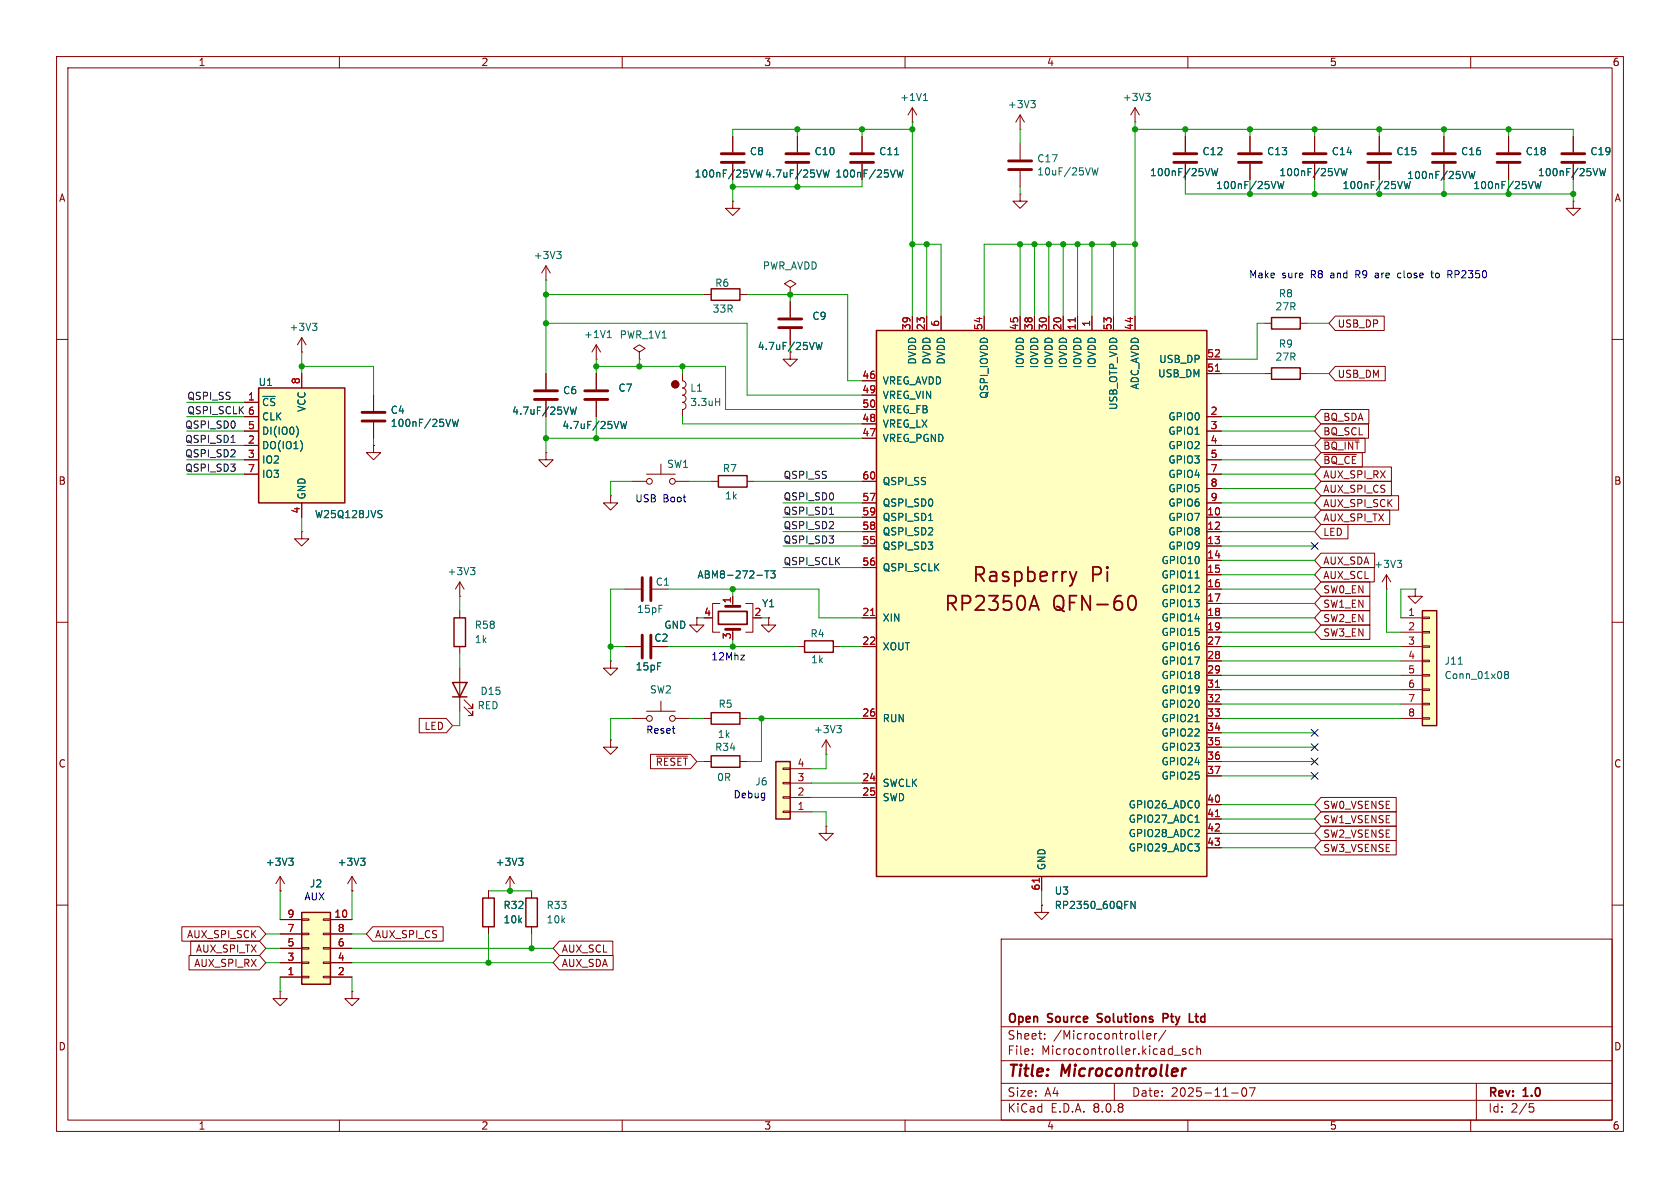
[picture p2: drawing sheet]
<svg xmlns="http://www.w3.org/2000/svg" width="297mm" height="210mm" viewBox="0 0 297 210" stroke-linecap="round" stroke-linejoin="round" font-family="sans-serif">
<g fill="none" stroke="#840000" stroke-width=".18">
<path d="M10 10h277v190h-277zM12 12h273v186h-273zM60 10v2M110 10v2M160 10v2M161.3 19.1l-.8 1.2M161.3 19.1v2.5M161.3 19.1l.8 1.2M210 10v2M260 10v2M161.3 21.6h.1M180.3 22.9h.1"/>
<path d="M180.3 20.3l-.7 1.3M180.3 20.3v2.6M180.3 20.3l.8 1.3M278.1 24.1v2.8M278.1 29v2.8M10 60h2M66 78.7v1.3h1.3l-1.3 1.3-1.2-1.3h1.2M66 78.7h.1M66 69.9v2.7M66 74.7v2.8M96.5 66v2.8M96.5 70.9v2.8"/>
<path d="M285 60h2M53.3 94v1.3h1.3l-1.3 1.2-1.2-1.2h1.2M53.3 94h.1M10 110h2M285 110h2M86.4 157.5v1.3M10 160h2M86.4 163.8v1.3M177 166h108v32h-108zM285 160h2M60 198v2M110 198v2"/>
<path d="M160 198v2M177 194.5h108M177 191.5h108M177 187.5h108M177 181.5h108M182.5 186.3v.1M182.5 185.5v.1M184.7 183.6v.1M184.7 182.8v.1M197 191.5v3M202 182.2v1.3l.2 .2M202.7 183.2l.8-.1-.1-.3-.4-.1-.3 .2 .1 .7h.6"/>
<path d="M204.1 182.7v1M204.5 182.7l-.3 .1-.1 .2M206.1 182.1l-1.3 2M207.6 186.5h1.1M209.6 185.5l-.4-.1-.2 .2 .1 .2 .5 .2v.3h-.6M210 198v2M211 185.5l-.5-.1-.3 .3v.4l.2 .2h.6M211.6 185.5l.2-.1 .4 .1v.9M211.6 184.9v1.5M217.7 193.2h1.2M219.7 192.4l.2-.1a.81 .81 0 0 1 .6 .6 .81 .81 0 0 1-.3 .8l-.2 .1a.81 .81 0 0 1-.3-1.4zM220.9 192.3h1l-.7 1.5"/>
<path d="M260 198v2M261 191.5v6.5M270.4 195.1h.7M270.5 195.7h.4l.3 .3-.2 .5-.5 .1"/>
</g>
<path d="M209.7 188.9l-.5 .2" fill="none" stroke="#840000" stroke-width=".4"/>
<path d="M194.1 179.3v.5M206.3 179.3l-.7-.1v1.5M206.3 179.9l-.7 .1M211.3 179.7h.5M211.5 179.2l.1 1.4M194 180.6l.2 .1M210.3 180.7h.7" fill="none" stroke="#840000" stroke-width=".3"/>
<circle cx="119.4" cy="67.9" r=".63" fill="#840000" stroke="#840000" stroke-width=".18"/>
<path d="M85.3 158.8h2.1v5h-2.1z" fill="none" stroke="#840000" stroke-width=".25"/>
<path d="M276.1 28.7h4.1M276.1 27.2h4.1M64 74.4h4.1M64 72.9h4.1M94.5 70.6h4.1M94.5 69.1h4.1" fill="none" stroke="#840000" stroke-width=".51"/>
<path d="M163.2 17.8h.8M163.4 16.8l.2-.3v1.3M182.2 17.8h.8l-.4 .5M182.8 18.3l.2 .2v.3l-.2 .2M282.8 29.8l.3 1.3 .2-.9 .3 .9 .3-1.3M80 74.1l.3 1.3 .2-.9 .2 .9 .3-1.3M100.8 72l.3 1.2 .3-.9 .2 .9 .3-1.2" fill="none" stroke="#006464" stroke-width=".18"/>
<path d="M154.9 58.4h58.5v96.5h-58.5z" fill="#ffffc2"/>
<path d="M154.9 58.4h58.5v96.5h-58.5z" fill="none" stroke="#840000" stroke-width=".25"/>
<path d="M182.2 107.1h1.2M182.8 105.3l.9 2.5M189.1 101.1l.6 1.7M189.7 102.8l-.2 .6-.4 .2M190.3 101.1l-.6 1.7M199.6 105.5a.61 .61 0 0 1 .7-.2 .61 .61 0 0 1 .4 .5 1.49 1.49 0 0 1-.5 2h-.2l-.4-.2" fill="none" stroke="#840000" stroke-width=".32"/>
<g fill="none" stroke="#840000" stroke-width=".18">
<path d="M161.3 55.9v2.5M163.8 55.9v2.5M166.4 55.9v2.5M174 55.9v2.5M180.3 55.9v2.5M182.9 55.9v2.5M185.4 55.9v2.5M188 55.9v2.5M190.5 55.9v2.5M193 55.9v2.5M196.8 55.9v2.5M200.7 55.9v2.5"/>
<path d="M152.4 67.3h2.5M152.4 77.5h2.5M152.4 74.9h2.5M152.4 69.9h2.5M152.4 72.4h2.5M213.4 73.7h2.5M213.4 76.2h2.5M213.4 78.7h2.5M213.4 66h2.5M213.4 63.5h2.5M152.4 91.4h2.5M152.4 94h2.5"/>
<path d="M152.4 96.5h2.5M152.4 88.9h2.5M152.4 85.1h2.5M213.4 91.4h2.5M213.4 94h2.5M213.4 96.5h2.5M213.4 99.1h2.5M213.4 81.3h2.5M213.4 88.9h2.5M213.4 83.8h2.5M213.4 86.4h2.5M152.4 109.2h2.5"/>
<path d="M152.4 114.3h2.5M152.4 100.3h2.5M213.4 101.6h2.5M213.4 104.1h2.5M213.4 106.7h2.5M213.4 109.2h2.5M213.4 111.8h2.5M213.4 114.3h2.5M213.4 116.8h2.5M213.4 119.4h2.5M152.4 138.4h2.5M152.4 127h2.5"/>
<path d="M213.4 127h2.5M213.4 121.9h2.5M213.4 124.5h2.5M213.4 129.5h2.5M213.4 132.1h2.5M213.4 134.6h2.5M213.4 137.2h2.5M152.4 141h2.5M184.1 154.9v2.6M213.4 142.2h2.5M213.4 144.8h2.5M213.4 147.3h2.5"/>
<path d="M213.4 149.9h2.5"/>
</g>
<path d="M190.1 56.2v.7M214.9 65.6h.7M153.9 108.8h.7M214.9 121.5h.7M183.7 155.2v.8M214.9 144.4h.7" fill="none" stroke="#a90000" stroke-width=".18"/>
<path d="M164.2 92h.7M211.3 102.2h.7M211.3 127.6h.7M200.7 159.3v1.3l-.8-1.3v1.3M211.3 145.4h.7" fill="none" stroke="#006464" stroke-width=".18"/>
<path d="M45.7 68.6h15.3v20.3h-15.3z" fill="#ffffc2"/>
<path d="M125.7 51.1h5.1v2h-5.1zM224.8 56.1h5.1v2.1h-5.1zM45.7 68.6h15.3v20.3h-15.3zM224.8 65h5.1v2.1h-5.1zM127 84.1h5.1v2h-5.1zM80.3 109.2h2v5.1h-2zM142.2 113.3h5.1v2h-5.1zM80 120.7h2.5l-1.2 2.5zM80 123.2h2.5M125.7 126h5.1v2h-5.1z" fill="none" stroke="#840000" stroke-width=".25"/>
<g fill="none" stroke="#840000" stroke-width=".18">
<path d="M200.7 19.1l-.8 1.2M200.7 19.1v2.5M200.7 19.1l.7 1.2M129.5 35.6v1.2h1.3l-1.3 1.3-1.2-1.3h1.2M129.5 35.6h.1M129.5 24.1v2.8M129.5 29v2.8M141 24.1v2.8M141 29v2.8M152.4 24.1v2.8M152.4 29v2.8M180.3 34.3v1.3h1.3l-1.3 1.2-1.2-1.2h1.2"/>
<path d="M180.3 34.3h.1M180.3 25.4v2.8M180.3 30.2v2.8M200.7 21.6h.1M209.5 24.1v2.8M209.5 29v2.8M221 24.1v2.8M221 29v2.8M232.4 24.1v2.8M232.4 29v2.8M243.8 24.1v2.8M243.8 29v2.8"/>
<path d="M255.3 24.1v2.8M255.3 29v2.8M266.7 24.1v2.8M266.7 29v2.8M278.1 35.6v1.2h-1.2l1.2 1.3 1.3-1.3h-1.3M278.1 35.6h.1M53.3 59.7v2.5M53.3 59.7l-.7 1.3M53.3 59.7l.8 1.3M96.5 49.5h.1M96.5 47l-.7 1.3M96.5 47v2.5"/>
<path d="M96.5 47l.8 1.3M124.5 52.1h1.2M130.8 52.1h1.3M139.7 50.8l1-.6-1-.7-1 .7 1 .6v1.3M139.7 52.1h.1M139.7 53.3v2.8M139.7 58.2v2.8M223.5 57.2h1.3M229.9 57.2h1.2M43.2 71.1h2.5M43.2 78.7h2.5M43.2 76.2h2.5"/>
<path d="M43.2 73.7h2.5M53.3 62.2h.1M53.3 66v2.6M105.4 63.5h.1M105.4 61l-.8 1.2M105.4 61v2.5M105.4 66v2.8M105.4 70.9v2.8M105.4 61l.8 1.2M113 62.2l1-.6-1-.6-1 .6 1 .6v1.3M113 63.5h.1M120.6 69.9a.64 .64 0 0 1 .7 .6 .64 .64 0 0 1-.7 .6 .63 .63 0 0 1 .7 .7 .63 .63 0 0 1-.7 .6v1.3"/>
<path d="M120.6 66v1.3a.64 .64 0 0 1 .7 .7 .64 .64 0 0 1-.7 .6 .63 .63 0 0 1 .7 .6 .63 .63 0 0 1-.7 .7M139.7 62.2v1.3h1.3l-1.3 1.3-1.3-1.3h1.3M223.5 66h1.3M229.9 66h1.2M43.2 81.3h2.5M43.2 83.8h2.5M53.3 88.9v2.5M96.5 80v1.3h-1.3l1.3 1.3 1.3-1.3h-1.3M96.5 80h.1M107.9 87.6v1.3h1.3l-1.3 1.3-1.2-1.3h1.2M107.9 87.6h.1M111.8 85.1h2.5"/>
<path d="M114.3 83.8h5.1M116.8 82v1.8M119.4 85.1h2.5M125.7 85.1h1.3M132.1 85.1h1.2M81.3 105.4h.1M81.3 102.9v2.5M81.3 108v1.2M81.3 114.3v1.3M81.3 118.1v7.6M81.3 102.9l-.8 1.2M81.3 102.9l.7 1.2"/>
<path d="M107.9 116.8v1.3h1.3l-1.3 1.3-1.2-1.3h1.2M107.9 116.8h.1M110.5 104.1h2.8M110.5 114.3h2.8M115.3 114.3h2.8M123.2 109.2v1.3h1.3l-1.3 1.3-1.3-1.3h1.3M123.2 109.2h.1M125.7 109.2h.3M127.3 106.7h-1.3v5.1h1.3M129.5 105.4v1.3M129.5 111.3v.5M131.8 106.7h1.3v5.1h-1.3"/>
<path d="M135.9 109.2v1.3h1.3l-1.3 1.3-1.3-1.3h1.3M135.9 109.2h.1M141 114.3h1.2M147.3 114.3h1.3M82 125l1.6 1.5v-.8v.8h-.8M82 123.7l1.6 1.5v-.7v.7h-.8M107.9 130.8v1.3h1.3l-1.3 1.3-1.2-1.3h1.2M107.9 130.8h.1M111.8 127h2.5M114.3 125.7h5.1M116.8 124v1.7M119.4 127h2.5"/>
<path d="M124.5 127h1.2M130.8 127h1.3M146 133.4h.1M146 130.8l-.7 1.3M146 130.8v2.6M146 130.8l.8 1.3M49.5 157.5h.1M49.5 154.9l-.7 1.3M49.5 154.9v2.6M49.5 154.9l.8 1.3M62.2 157.5h.1M62.2 154.9l-.7 1.3"/>
<path d="M62.2 154.9v2.6M62.2 154.9l.8 1.3M90.2 157.5h.1M90.2 154.9l-.8 1.3M90.2 154.9v2.6M90.2 154.9l.7 1.3M146 146.1v1.2h1.3l-1.3 1.3-1.2-1.3h1.2M146 146.1h.1M184.1 160v1.3h1.3l-1.3 1.3-1.2-1.3h1.2M184.1 160h.1"/>
<circle cx="114.8" cy="85.1" r=".51"/>
<circle cx="118.9" cy="85.1" r=".51"/>
<circle cx="114.8" cy="127" r=".51"/>
<circle cx="118.9" cy="127" r=".51"/>
</g>
<g fill="none" stroke="#006464" stroke-width=".18">
<path d="M202.6 16.5h.7l-.4 .5M203.1 17l.2 .2v.3l-.2 .3M133.7 30l.3 1.3 .2-.9 .3 .9 .3-1.3M145.5 30l.3 1.3 .3-.9 .2 .9 .3-1.3M158.2 27.4h.7M158.6 30l.3 1.3 .2-.9 .3 .9 .3-1.3M193 29.7l.4 1.2 .2-.9 .2 .9 .3-1.2M214.2 29.8l.3 1.3 .2-.9 .3 .9 .3-1.3M225.9 32.1l.3 1.2 .2-.9 .3 .9 .3-1.2M237.1 29.8l.3 1.3 .2-.9 .2 .9 .3-1.3M248.2 32.1l.3 1.2 .3-.9 .2 .9 .3-1.2M259.7 30.3l.3 1.3 .2-.9 .2 .9 .4-1.3"/>
<path d="M271.3 32.1l.3 1.2 .3-.9 .2 .9 .3-1.2M55.2 57.1h.8l-.4 .5M55.8 57.6l.2 .3v.3l-.2 .2M98.4 44.4h.8l-.4 .5M99 44.9l.2 .3v.3l-.2 .2M107.4 59.7h.7M107.5 58.7l.2-.3v1.3M52.4 75.4a1.49 1.49 0 0 1 0 1.8M53.4 78.4v.9M109.7 74.5l.3 1.3 .3-.9 .2 .9 .3-1.3M126.5 71h.7M127.2 70.4v1.3"/>
<path d="M144.3 60.5l.3 1.3 .2-.9 .2 .9 .3-1.3M67 90.2l.5 .1M67.3 90.9l.2 .2-.2 .4M83.2 100.3h.8l-.5 .5M83.7 100.8l.3 .3v.3l-.3 .2M133.8 101.7h1M135.2 100.9h.7M135.6 100.9v1.3M136.2 100.9h.8l-.4 .5 .4 .1v.6l-.2 .1-.6-.1M147.9 128.3h.8l-.4 .4M148.5 128.7l.2 .3v.3l-.2 .2M51 151.7h.8l-.4 .5"/>
<path d="M51.6 152.2l.2 .2v.3l-.2 .3M63.7 151.7h.8l-.4 .5M64.3 152.2l.2 .2v.3l-.2 .3M91.7 151.7h.8l-.5 .5M92.2 152.2l.3 .2v.3l-.3 .3"/>
</g>
<g fill="none" stroke="#840000" stroke-width=".51">
<path d="M127.5 28.7h4.1M127.5 27.2h4.1M138.9 28.7h4.1M138.9 27.2h4.1M150.4 28.7h4M150.4 27.2h4M178.3 30h4.1M178.3 28.4h4.1M207.5 28.7h4.1M207.5 27.2h4.1M218.9 28.7h4.1M218.9 27.2h4.1"/>
<path d="M230.4 28.7h4M230.4 27.2h4M241.8 28.7h4.1M241.8 27.2h4.1M253.2 28.7h4.1M253.2 27.2h4.1M264.7 28.7h4M264.7 27.2h4M137.7 57.9h4M137.7 56.4h4M103.4 70.6h4M103.4 69.1h4"/>
<path d="M113.5 102.1v4.1M113.5 112.3v4M115.1 102.1v4.1M115.1 112.3v4M128.3 107.2h2.5M128.3 111.3h2.5"/>
</g>
<path d="M127 108.1h5.1v2.3h-5.1z" fill="none" stroke="#840000" stroke-width=".3"/>
<path d="M137.2 134.6h2.5v10.2h-2.5z" fill="#ffffc2"/>
<g fill="none" stroke="#840000" stroke-width=".18">
<path d="M245.1 104.1h.1M245.1 101.6l-.8 1.3M245.1 101.6v2.5M245.1 101.6l.8 1.3M124.5 134.6h1.2M130.8 134.6h1.3M138.4 135.8h1.3v.2h-1.3zM138.4 138.3h1.3v.3h-1.3zM139.7 138.4h3.8M139.7 135.9h3.8M94 157.5v1.3M138.4 140.8h1.3v.3h-1.3z"/>
<path d="M138.4 143.4h1.3v.2h-1.3zM139.7 143.5h3.8M139.7 141h3.8M94 163.8v1.3"/>
</g>
<path d="M125.7 133.6h5.1v2h-5.1zM137.2 134.6h2.5v10.2h-2.5zM93 158.8h2v5h-2z" fill="none" stroke="#840000" stroke-width=".25"/>
<path d="M247 99.1h.8l-.4 .4M247.5 99.5l.3 .3v.3l-.3 .2" fill="none" stroke="#006464" stroke-width=".18"/>
<path d="M53.3 161.3h5.1v12.7h-5.1z" fill="#ffffc2"/>
<g fill="none" stroke="#840000" stroke-width=".18">
<path d="M49.5 172.7h3.8M49.5 162.6h3.8M49.5 170.2h3.8M49.5 167.6h3.8M49.5 165.1h3.8M53.3 162.4h1.3v.3h-1.3zM53.3 165h1.3v.2h-1.3zM53.3 167.5h1.3v.3h-1.3zM53.3 170.1h1.3v.2h-1.3zM53.3 172.6h1.3v.2h-1.3zM57.1 162.4h1.3v.3h-1.3zM57.1 165h1.3v.2h-1.3z"/>
<path d="M57.1 167.5h1.3v.3h-1.3zM57.1 170.1h1.3v.2h-1.3zM57.1 172.6h1.3v.2h-1.3zM58.4 172.7h3.8M58.4 162.6h3.8M58.4 170.2h3.8M58.4 167.6h3.8M58.4 165.1h3.8M62.2 175.3v1.2h1.3l-1.3 1.3-1.2-1.3h1.2M62.2 175.3h.1"/>
</g>
<path d="M53.3 161.3h5.1v12.7h-5.1z" fill="none" stroke="#840000" stroke-width=".25"/>
<path d="M251.5 108h2.5v20.3h-2.5z" fill="#ffffc2"/>
<g fill="none" stroke="#840000" stroke-width=".18">
<path d="M129.5 24.1v2.8M129.5 29v2.8M141 24.1v2.8M141 29v2.8M152.4 24.1v2.8M152.4 29v2.8M209.5 24.1v2.8M209.5 29v2.8M221 24.1v2.8M221 29v2.8M232.4 24.1v2.8M232.4 29v2.8"/>
<path d="M243.8 24.1v2.8M243.8 29v2.8M255.3 24.1v2.8M255.3 29v2.8M266.7 24.1v2.8M266.7 29v2.8M278.1 24.1v2.8M278.1 29v2.8M139.7 53.3v2.8M139.7 58.2v2.8M161.3 55.9v2.5M163.8 55.9v2.5"/>
<path d="M166.4 55.9v2.5M174 55.9v2.5M180.3 55.9v2.5M182.9 55.9v2.5M185.4 55.9v2.5M188 55.9v2.5M190.5 55.9v2.5M193 55.9v2.5M196.8 55.9v2.5M200.7 55.9v2.5M236.1 55.9h8.6v2.5h-8.6l-1.2-1.2zM43.2 73.7h2.5"/>
<path d="M43.2 76.2h2.5M43.2 78.7h2.5M43.2 71.1h2.5M53.3 66v2.6M66 78.7h.1M66 69.9v2.7M66 74.7v2.8M96.5 66v2.8M96.5 70.9v2.8M105.4 66v2.8M105.4 70.9v2.8M152.4 67.3h2.5"/>
<path d="M152.4 77.5h2.5M152.4 74.9h2.5M152.4 69.9h2.5M152.4 72.4h2.5M213.4 73.7h2.5M213.4 76.2h2.5M213.4 78.7h2.5M213.4 66h2.5M213.4 63.5h2.5M233.5 72.4h8.5v2.5h-8.5l-1.1-1.2zM233.5 74.9h8.4v2.6h-8.4l-1.1-1.3zM233.5 77.5h7.8v2.5h-7.8l-1.1-1.3z"/>
<path d="M234.1 77.8h6.2M236.1 64.8h8.8v2.5h-8.8l-1.2-1.3zM43.2 81.3h2.5M43.2 83.8h2.5M53.3 88.9v2.5M152.4 91.4h2.5M152.4 94h2.5M152.4 96.5h2.5M152.4 88.9h2.5M152.4 85.1h2.5M213.4 91.4h2.5M213.4 94h2.5"/>
<path d="M213.4 96.5h2.5M213.4 99.1h2.5M213.4 81.3h2.5M213.4 88.9h2.5M213.4 83.8h2.5M213.4 86.4h2.5M233.5 87.6h13.8v2.6h-13.8l-1.1-1.3zM233.5 92.7h4.8v2.6h-4.8l-1.1-1.3zM233.5 85.1h12.5v2.5h-12.5l-1.1-1.2zM233.5 90.2h12.2v2.5h-12.2l-1.1-1.3zM233.5 97.8h9.5v2.5h-9.5l-1.1-1.2zM233.5 82.5h12.5v2.6h-12.5l-1.1-1.3z"/>
<path d="M233.5 80h7.3v2.6h-7.3l-1.1-1.3zM234.1 80.3h5.7M110.5 114.3h2.8M115.3 114.3h2.8M123.2 109.2h.1M129.5 105.4v1.3M135.9 109.2h.1M152.4 109.2h2.5M152.4 114.3h2.5M152.4 100.3h2.5M213.4 109.2h2.5M213.4 111.8h2.5"/>
<path d="M213.4 114.3h2.5M213.4 116.8h2.5M213.4 119.4h2.5M213.4 101.6h2.5M213.4 104.1h2.5M213.4 106.7h2.5M233.5 107.9h8.7v2.6h-8.7l-1.1-1.3zM233.5 100.3h9.5v2.6h-9.5l-1.1-1.3zM233.5 110.5h8.7v2.5h-8.7l-1.1-1.2zM233.5 105.4h8.7v2.6h-8.7l-1.1-1.3zM233.5 102.9h8.7v2.5h-8.7l-1.1-1.3zM247.6 109.2h3.9"/>
<path d="M247.6 111.8h3.9M247.6 114.3h3.9M247.6 116.8h3.9M247.6 119.4h3.9M250.2 104.1v1.3h1.3l-1.3 1.3-1.3-1.3h1.3M250.2 104.1h.1M251.5 119.3h1.2v.2h-1.2zM251.5 116.7h1.2v.3h-1.2zM251.5 114.2h1.2v.2h-1.2zM251.5 111.6h1.2v.3h-1.2zM251.5 109.1h1.2v.2h-1.2zM74.1 127h4.8l1.1 1.3-1.1 1.2h-4.8z"/>
<path d="M115 133.3h7.1l1.1 1.3-1.1 1.3h-7.1zM116 133.7h5.5M152.4 127h2.5M152.4 138.4h2.5M213.4 121.9h2.5M213.4 124.5h2.5M213.4 127h2.5M213.4 129.5h2.5M213.4 132.1h2.5M213.4 134.6h2.5M213.4 137.2h2.5M247.6 121.9h3.9"/>
<path d="M247.6 124.5h3.9M247.6 127h3.9M251.5 126.9h1.2v.2h-1.2zM251.5 124.3h1.2v.3h-1.2zM251.5 121.8h1.2v.2h-1.2zM49.5 157.5h.1M62.2 157.5h.1M86.4 157.5v1.3M90.2 157.5h.1M152.4 141h2.5M184.1 154.9v2.6M213.4 142.2h2.5"/>
<path d="M213.4 144.8h2.5M213.4 147.3h2.5M213.4 149.9h2.5M233.5 141h13.3v2.5h-13.3l-1.1-1.3zM233.5 146h13.3v2.6h-13.3l-1.1-1.3zM233.5 148.6h13.3v2.5h-13.3l-1.1-1.2zM233.5 143.5h13.3v2.6h-13.3l-1.1-1.3zM32.1 163.8h13.8l1.1 1.3-1.1 1.3h-13.8zM33.4 168.9h12.5l1.1 1.3-1.1 1.3h-12.5zM33.7 166.4h12.2l1.1 1.2-1.1 1.3h-12.2zM49.5 175.3v1.2h1.3l-1.3 1.3-1.2-1.3h1.2M49.5 175.3h.1"/>
<path d="M49.5 172.7h3.8M49.5 162.6h3.8M49.5 170.2h3.8M49.5 167.6h3.8M49.5 165.1h3.8M58.4 172.7h3.8M58.4 162.6h3.8M58.4 170.2h3.8M58.4 167.6h3.8M58.4 165.1h3.8M65.9 163.8h12.4v2.6h-12.4l-1.1-1.3zM86.4 163.8v1.3"/>
<path d="M98.9 168.9h9.5v2.6h-9.5l-1.1-1.3zM98.9 166.4h9.4v2.5h-9.4l-1.1-1.3zM184.1 160h.1"/>
<circle cx="119.4" cy="67.9" r=".63"/>
</g>
<path d="M251.5 108h2.5v20.3h-2.5z" fill="none" stroke="#840000" stroke-width=".25"/>
<g fill="none" stroke="#006464" stroke-width=".18">
<path d="M133.7 30l.3 1.3 .2-.9 .3 .9 .3-1.3M145.5 30l.3 1.3 .3-.9 .2 .9 .3-1.3M158.2 27.4h.7M158.6 30l.3 1.3 .2-.9 .3 .9 .3-1.3M214.2 29.8l.3 1.3 .2-.9 .3 .9 .3-1.3M225.9 32.1l.3 1.2 .2-.9 .3 .9 .3-1.2M237.1 29.8l.3 1.3 .2-.9 .2 .9 .3-1.3M248.2 32.1l.3 1.2 .3-.9 .2 .9 .3-1.2M259.7 30.3l.3 1.3 .2-.9 .2 .9 .4-1.3M271.3 32.1l.3 1.2 .3-.9 .2 .9 .3-1.2M282.8 29.8l.3 1.3 .2-.9 .3 .9 .3-1.3M52.4 75.4a1.49 1.49 0 0 1 0 1.8"/>
<path d="M53.4 78.4v.9M80 74.1l.3 1.3 .2-.9 .2 .9 .3-1.3M100.8 72l.3 1.2 .3-.9 .2 .9 .3-1.2M109.7 74.5l.3 1.3 .3-.9 .2 .9 .3-1.3M144.3 60.5l.3 1.3 .2-.9 .2 .9 .3-1.3M67 90.2l.5 .1M67.3 90.9l.2 .2-.2 .4M164.2 92h.7M133.8 101.7h1M135.2 100.9h.7M135.6 100.9v1.3M136.2 100.9h.8l-.4 .5 .4 .1v.6l-.2 .1-.6-.1"/>
<path d="M211.3 102.2h.7M257.8 117.4h.7M266.2 119.2l-.2-.2 .2-.3h.2l.3 .2-.3 .3M266.2 119.2l-.2 .3v.3l.2 .2 .4-.1 .1-.2v-.2l-.3-.3M266.2 119.2h.2M211.3 127.6h.7M51 151.7h.8l-.4 .5M51.6 152.2l.2 .2v.3l-.2 .3M63.7 151.7h.8l-.4 .5M64.3 152.2l.2 .2v.3l-.2 .3M91.7 151.7h.8l-.5 .5M92.2 152.2l.3 .2v.3l-.3 .3"/>
<path d="M200.7 159.3v1.3l-.8-1.3v1.3M211.3 145.4h.7"/>
</g>
<path d="M40.8 78.2h.8M146.6 90.9h.8" fill="none" stroke="#0f0f0f" stroke-width=".18"/>
<path d="M243.3 48.3h-.2M243.3 48.6l-.2 .2 .2 .3M247.6 48.3h-.4l-.1 .2v.5l.5 .1M252.9 48.3h.5M253.1 47.8v1.1l.3 .2M256 47.8h.4l.3 .3-.1 .4h-.6M256.3 48.5l.4 .6M131 115.8h.6l-.6 .9h.6" fill="none" stroke="#0000c2" stroke-width=".18"/>
<g fill="none" stroke="#009600" stroke-width=".18">
<path d="M129.5 31.8v3.8M141 22.9v1.2M141 31.8v1.2M152.4 22.9v1.2M152.4 31.8v1.2h-22.9M161.3 21.6v34.3M161.3 22.9h-31.8v1.2M180.3 22.9v2.5M180.3 33v1.3M200.7 22.9h77.4v1.2M200.7 21.6v34.3M209.5 31.8v2.5h68.6"/>
<path d="M209.5 22.9v1.2M221 22.9v1.2M221 31.8v2.5M232.4 22.9v1.2M232.4 31.8v2.5M243.8 22.9v1.2M243.8 31.8v2.5M255.3 22.9v1.2M255.3 31.8v2.5M266.7 22.9v1.2M266.7 31.8v2.5M278.1 31.8v3.8"/>
<path d="M96.5 52.1h28M96.5 57.2h35.6v12.7h20.3M96.5 49.5v16.5M132.1 52.1h17.8v15.2h2.5M139.7 52.1v1.2M161.3 43.2h5.1v12.7M163.8 43.2v12.7M180.3 43.2v12.7M182.9 43.2v12.7M185.4 43.2v12.7M188 43.2v12.7M190.5 43.2v12.7"/>
<path d="M193 43.2v12.7M196.8 43.2v12.7M200.7 43.2h-26.7v12.7M223.5 57.2h-1.3v6.3h-6.3M231.1 57.2h3.8M33 76.2h10.2M33 78.7h10.2M33 73.7h10.2M33 71.1h10.2M53.3 64.8h12.7v5.1M53.3 62.2v3.8M66 77.5v1.2"/>
<path d="M96.5 73.7v6.3M96.5 77.5h55.9M105.4 64.8h22.9v7.6h24.1M105.4 63.5v2.5M105.4 73.7v3.8M113 63.5v1.3M120.6 64.8v1.2M120.6 73.7v1.2h31.8M215.9 66h7.6M215.9 76.2h16.5M215.9 78.7h16.5M215.9 73.7h16.5"/>
<path d="M231.1 66h3.8M33 83.8h10.2M33 81.3h10.2M53.3 91.4v2.6M111.8 85.1h-3.9v2.5M121.9 85.1h3.8M133.3 85.1h19.1M138.4 88.9h14M138.4 96.5h14M138.4 91.4h14M138.4 94h14M215.9 88.9h16.5"/>
<path d="M215.9 99.1h16.5M215.9 96.5h16.5M215.9 91.4h16.5M215.9 94h16.5M215.9 86.4h16.5M215.9 83.8h16.5M215.9 81.3h16.5M81.3 105.4v2.6M81.3 115.6v2.5M107.9 114.3h2.6M110.5 104.1h-2.6v12.7M118.1 114.3h22.9"/>
<path d="M118.1 104.1h26.7v5.1h7.6M123.2 109.2h1.3M129.5 104.1v1.3M129.5 113v1.3M134.6 109.2h1.3M138.4 100.3h14M148.6 114.3h3.8M215.9 119.4h31.7M215.9 116.8h31.7M215.9 114.3h31.7M215.9 111.8h16.5M215.9 109.2h16.5"/>
<path d="M215.9 106.7h16.5M215.9 104.1h16.5M215.9 101.6h16.5M245.1 104.1v7.7h2.5M250.2 104.1h-2.6v5.1M81.3 125.7v2.6h-1.3M111.8 127h-3.9v3.8M121.9 127h2.6M132.1 127h20.3M134.6 127v7.6h-2.5M143.5 138.4h8.9M146 133.4v2.5h-2.5"/>
<path d="M215.9 124.5h31.7M215.9 121.9h31.7M215.9 127h31.7M215.9 129.5h16.5M215.9 132.1h16.5M215.9 134.6h16.5M215.9 137.2h16.5M49.5 157.5v5.1M62.2 157.5v5.1M86.4 157.5h7.6M143.5 143.5h2.5v2.6M143.5 141h8.9"/>
<path d="M184.1 157.5v2.5M215.9 142.2h16.5M215.9 144.8h16.5M215.9 147.3h16.5M215.9 149.9h16.5M47 167.6h2.5M47 170.2h2.5M47 165.1h2.5M49.5 172.7v2.6M62.2 167.6h35.6M62.2 170.2h35.6M62.2 165.1h2.6"/>
<path d="M62.2 172.7v2.6M86.4 165.1v5.1M94 165.1v2.5"/>
</g>
<path d="M231.8 95.9l1.2 1.2M233 95.9l-1.2 1.2M231.8 134l1.2 1.2M231.8 131.5l1.2 1.2M231.8 136.6l1.2 1.2M231.8 128.9l1.2 1.2M233 134l-1.2 1.2M233 131.5l-1.2 1.2M233 136.6l-1.2 1.2M233 128.9l-1.2 1.2" fill="none" stroke="#000084" stroke-width=".18"/>
<path d="M190.1 56.2v.7M214.9 65.6h.7M153.9 108.8h.7M214.9 121.5h.7M183.7 155.2v.8M214.9 144.4h.7" fill="none" stroke="#a90000" stroke-width=".18"/>
<g fill="#009600" stroke="#009600" stroke-width=".18">
<circle cx="161.3" cy="43.2" r=".46"/>
<circle cx="163.8" cy="43.2" r=".46"/>
<circle cx="180.3" cy="43.2" r=".46"/>
<circle cx="221" cy="22.9" r=".46"/>
<circle cx="209.5" cy="22.9" r=".46"/>
<circle cx="200.7" cy="22.9" r=".46"/>
<circle cx="188" cy="43.2" r=".46"/>
<circle cx="182.9" cy="43.2" r=".46"/>
<circle cx="185.4" cy="43.2" r=".46"/>
<circle cx="200.7" cy="43.2" r=".46"/>
<circle cx="196.8" cy="43.2" r=".46"/>
<circle cx="190.5" cy="43.2" r=".46"/>
<circle cx="193" cy="43.2" r=".46"/>
<circle cx="243.8" cy="34.3" r=".46"/>
<circle cx="255.3" cy="34.3" r=".46"/>
<circle cx="243.8" cy="22.9" r=".46"/>
<circle cx="255.3" cy="22.9" r=".46"/>
<circle cx="232.4" cy="34.3" r=".46"/>
<circle cx="221" cy="34.3" r=".46"/>
<circle cx="232.4" cy="22.9" r=".46"/>
<circle cx="266.7" cy="22.9" r=".46"/>
<circle cx="266.7" cy="34.3" r=".46"/>
<circle cx="278.1" cy="34.3" r=".46"/>
<circle cx="161.3" cy="22.9" r=".46"/>
<circle cx="152.4" cy="22.9" r=".46"/>
<circle cx="141" cy="33" r=".46"/>
<circle cx="129.5" cy="33" r=".46"/>
<circle cx="141" cy="22.9" r=".46"/>
<circle cx="120.6" cy="64.8" r=".46"/>
<circle cx="139.7" cy="52.1" r=".46"/>
<circle cx="129.5" cy="104.1" r=".46"/>
<circle cx="94" cy="167.6" r=".46"/>
<circle cx="86.4" cy="170.2" r=".46"/>
<circle cx="129.5" cy="114.3" r=".46"/>
<circle cx="134.6" cy="127" r=".46"/>
<circle cx="105.4" cy="64.8" r=".46"/>
<circle cx="96.5" cy="57.2" r=".46"/>
<circle cx="96.5" cy="52.1" r=".46"/>
<circle cx="113" cy="64.8" r=".46"/>
<circle cx="105.4" cy="77.5" r=".46"/>
<circle cx="96.5" cy="77.5" r=".46"/>
<circle cx="107.9" cy="114.3" r=".46"/>
<circle cx="90.2" cy="157.5" r=".46"/>
<circle cx="53.3" cy="64.8" r=".46"/>
</g>
<g font-size="3.5" fill="#840000">
<text x="171.7" y="103.3">Raspberry</text>
<text x="192.8" y="103.3">Pi</text>
<text x="166.8" y="108.4">RP2350A</text>
<text x="186.1" y="108.4">QFN-60</text>
</g>
<g font-size="2.8" fill="#840000">
<text x="178" y="190.9">Title:</text>
<text x="187.7" y="190.9">Microcontroller</text>
</g>
<g font-size="2.1" fill="#840000">
<text x="178" y="184">Sheet:</text>
<text x="178" y="181.2">Open</text>
<text x="185.3" y="181.2">Source</text>
<text x="186.2" y="184">/Microcontroller/</text>
<text x="194.7" y="181.2">Solutions</text>
<text x="206.9" y="181.2">Pty</text>
<text x="212.1" y="181.2">Ltd</text>
<text x="178" y="186.7">File:</text>
<text x="184.1" y="186.7">Microcontroller.kicad_sch</text>
<text x="178" y="196.9">KiCad</text>
<text x="178" y="194.1">Size:</text>
<text x="184.7" y="194.1">A4</text>
<text x="185.7" y="196.9">E.D.A.</text>
<text x="193.3" y="196.9">8.0.8</text>
<text x="200" y="194.1">Date:</text>
<text x="207" y="194.1">2025-11-07</text>
<text x="263" y="194.3">Rev:</text>
<text x="263" y="196.9">Id:</text>
<text x="267.1" y="196.9">2/5</text>
<text x="269.4" y="194.3">1.0</text>
</g>
<g font-size="1.8" fill="#840000">
<text x="35" y="11.9">1</text>
<text x="85" y="11.9">2</text>
<text x="135" y="11.9">3</text>
<text x="185" y="11.9">4</text>
<text x="235" y="11.9">5</text>
<text x="285" y="11.9">6</text>
<text x="10.3" y="35.9">A</text>
<text x="285.3" y="35.9">A</text>
<text x="236.4" y="58.1">USB_DP</text>
<text x="236.4" y="67">USB_DM</text>
<text x="233.8" y="74.6">BQ_SDA</text>
<text x="233.8" y="77.2">BQ_SCL</text>
<text x="233.8" y="82.2">~{BQ_CE}</text>
<text x="233.8" y="79.7">~{BQ_INT}</text>
<text x="10.3" y="85.9">B</text>
<text x="233.8" y="89.9">AUX_SPI_SCK</text>
<text x="233.8" y="87.3">AUX_SPI_CS</text>
<text x="233.8" y="84.8">AUX_SPI_RX</text>
<text x="285.3" y="85.9">B</text>
<text x="233.8" y="94.9">LED</text>
<text x="233.8" y="92.4">AUX_SPI_TX</text>
<text x="233.8" y="100">AUX_SDA</text>
<text x="233.8" y="102.6">AUX_SCL</text>
<text x="233.8" y="107.6">SW1_EN</text>
<text x="233.8" y="105.1">SW0_EN</text>
<text x="233.8" y="110.2">SW2_EN</text>
<text x="233.8" y="112.7">SW3_EN</text>
<text x="74.9" y="129.2">LED</text>
<text x="10.3" y="135.9">C</text>
<text x="285.3" y="135.9">C</text>
<text x="233.8" y="143.2">SW0_VSENSE</text>
<text x="233.8" y="148.3">SW2_VSENSE</text>
<text x="233.8" y="145.7">SW1_VSENSE</text>
<text x="233.8" y="150.8">SW3_VSENSE</text>
<text x="33" y="166.1">AUX_SPI_SCK</text>
<text x="66.2" y="166.1">AUX_SPI_CS</text>
<text x="34.2" y="171.1">AUX_SPI_RX</text>
<text x="34.5" y="168.6">AUX_SPI_TX</text>
<text x="99.2" y="171.1">AUX_SDA</text>
<text x="99.2" y="168.6">AUX_SCL</text>
<text x="10.3" y="185.9">D</text>
<text x="285.3" y="185.9">D</text>
<text x="35" y="199.9">1</text>
<text x="85" y="199.9">2</text>
<text x="135" y="199.9">3</text>
<text x="185" y="199.9">4</text>
<text x="235" y="199.9">5</text>
<text x="285" y="199.9">6</text>
</g>
<g font-size="1.8" fill="#006464">
<text x="159" y="18.1">+1V1</text>
<text x="178.1" y="19.3">+3V3</text>
<text x="198.4" y="18.1">+3V3</text>
<text x="132.5" y="27.6">C8</text>
<text x="143.9" y="27.6">C10</text>
<text x="155.3" y="27.6">C11</text>
<text x="183.3" y="28.9">C17</text>
<text x="212.5" y="27.6">C12</text>
<text x="223.9" y="27.6">C13</text>
<text x="235.3" y="27.6">C14</text>
<text x="246.8" y="27.6">C15</text>
<text x="258.2" y="27.6">C16</text>
<text x="269.6" y="27.6">C18</text>
<text x="281.1" y="27.6">C19</text>
<text x="122.7" y="31.6">100nF/25VW</text>
<text x="135.1" y="31.6">4.7uF/25VW</text>
<text x="147.6" y="31.6">100nF/25VW</text>
<text x="183.3" y="31.2">10uF/25VW</text>
<text x="203.2" y="31.3">100nF/25VW</text>
<text x="214.9" y="33.6">100nF/25VW</text>
<text x="226.1" y="31.3">100nF/25VW</text>
<text x="237.2" y="33.6">100nF/25VW</text>
<text x="248.7" y="31.9">100nF/25VW</text>
<text x="260.4" y="33.6">100nF/25VW</text>
<text x="271.8" y="31.3">100nF/25VW</text>
<text x="94.3" y="46">+3V3</text>
<text x="134.8" y="47.9">PWR_AVDD</text>
<text x="126.3" y="50.9">R6</text>
<text x="226" y="52.8">R8</text>
<text x="51.1" y="58.7">+3V3</text>
<text x="103.1" y="60">+1V1</text>
<text x="125.9" y="55.5">33R</text>
<text x="143.5" y="56.7">C9</text>
<text x="225.4" y="55.1">27R</text>
<text x="109.5" y="60">PWR_1V1</text>
<text x="133.9" y="62.1">4.7uF/25VW</text>
<text x="162.2" y="64.5" transform="rotate(-90 162.2 64.5)">DVDD</text>
<text x="164.7" y="64.5" transform="rotate(-90 164.7 64.5)">DVDD</text>
<text x="167.2" y="64.5" transform="rotate(-90 167.2 64.5)">DVDD</text>
<text x="181.2" y="65.2" transform="rotate(-90 181.2 65.2)">IOVDD</text>
<text x="183.7" y="65.2" transform="rotate(-90 183.7 65.2)">IOVDD</text>
<text x="186.3" y="65.2" transform="rotate(-90 186.3 65.2)">IOVDD</text>
<text x="188.8" y="65.2" transform="rotate(-90 188.8 65.2)">IOVDD</text>
<text x="191.4" y="65.2" transform="rotate(-90 191.4 65.2)">IOVDD</text>
<text x="193.9" y="65.2" transform="rotate(-90 193.9 65.2)">IOVDD</text>
<text x="204.8" y="64.4">USB_DP</text>
<text x="225.4" y="64">27R</text>
<text x="226" y="61.6">R9</text>
<text x="45.6" y="68.4">U1</text>
<text x="46.2" y="72">~{CS}</text>
<text x="99.5" y="69.9">C6</text>
<text x="109.2" y="69.4">C7</text>
<text x="121.9" y="72">3.3uH</text>
<text x="121.9" y="69.4">L1</text>
<text x="156" y="68.2">VREG_AVDD</text>
<text x="156" y="70.7">VREG_VIN</text>
<text x="174.9" y="70.6" transform="rotate(-90 174.9 70.6)">QSPI_IOVDD</text>
<text x="201.5" y="69" transform="rotate(-90 201.5 69)">ADC_AVDD</text>
<text x="204.6" y="66.9">USB_DM</text>
<text x="46.2" y="77.1">DI(IO0)</text>
<text x="46.2" y="74.5">CLK</text>
<text x="54.2" y="72.9" transform="rotate(-90 54.2 72.9)">VCC</text>
<text x="69" y="73.4">C4</text>
<text x="69" y="75.7">100nF/25VW</text>
<text x="90.4" y="73.5">4.7uF/25VW</text>
<text x="99.3" y="76">4.7uF/25VW</text>
<text x="156" y="75.8">VREG_LX</text>
<text x="156" y="73.3">VREG_FB</text>
<text x="197.7" y="72.6" transform="rotate(-90 197.7 72.6)">USB_OTP_VDD</text>
<text x="206.5" y="74.5">GPIO0</text>
<text x="206.5" y="77.1">GPIO1</text>
<text x="46.2" y="79.6">DO(IO1)</text>
<text x="46.2" y="82.1">IO2</text>
<text x="117.8" y="82.9">SW1</text>
<text x="127.7" y="83.7">R7</text>
<text x="156" y="78.3">VREG_PGND</text>
<text x="206.5" y="79.6">GPIO2</text>
<text x="206.5" y="82.1">GPIO3</text>
<text x="46.2" y="84.7">IO3</text>
<text x="54.2" y="88.4" transform="rotate(-90 54.2 88.4)">GND</text>
<text x="128.1" y="88.5">1k</text>
<text x="156" y="89.8">QSPI_SD0</text>
<text x="156" y="86">QSPI_SS</text>
<text x="206.5" y="84.7">GPIO4</text>
<text x="206.5" y="87.2">GPIO5</text>
<text x="206.5" y="89.8">GPIO6</text>
<text x="55.6" y="91.8">W25Q128JVS</text>
<text x="156" y="94.8">QSPI_SD2</text>
<text x="156" y="92.3">QSPI_SD1</text>
<text x="206.5" y="92.3">GPIO7</text>
<text x="206.5" y="94.8">GPIO8</text>
<text x="79" y="101.9">+3V3</text>
<text x="156" y="97.4">QSPI_SD3</text>
<text x="156" y="101.2">QSPI_SCLK</text>
<text x="205.2" y="99.9">GPIO10</text>
<text x="206.5" y="97.4">GPIO9</text>
<text x="242.8" y="100.6">+3V3</text>
<text x="115.8" y="103.7">C1</text>
<text x="123.2" y="102.5">ABM8-272-T3</text>
<text x="134.6" y="107.5">Y1</text>
<text x="205.2" y="102.5">GPIO11</text>
<text x="205.2" y="105">GPIO12</text>
<text x="205.2" y="107.5">GPIO13</text>
<text x="83.8" y="111.4">R58</text>
<text x="83.8" y="113.9">1k</text>
<text x="112.5" y="108.6">15pF</text>
<text x="115.6" y="113.6">C2</text>
<text x="117.3" y="111.4">GND</text>
<text x="143.2" y="112.9">R4</text>
<text x="156" y="110.1">XIN</text>
<text x="205.2" y="110.1">GPIO14</text>
<text x="205.2" y="112.6">GPIO15</text>
<text x="112.3" y="118.7">15pF</text>
<text x="143.3" y="117.4">1k</text>
<text x="156" y="115.2">XOUT</text>
<text x="205.2" y="115.2">GPIO16</text>
<text x="205.2" y="117.7">GPIO17</text>
<text x="255.3" y="117.7">J11</text>
<text x="84.3" y="125.6">RED</text>
<text x="84.8" y="123">D15</text>
<text x="114.8" y="122.8">SW2</text>
<text x="126.9" y="125.3">R5</text>
<text x="205.2" y="120.2">GPIO18</text>
<text x="205.2" y="122.8">GPIO19</text>
<text x="205.2" y="125.3">GPIO20</text>
<text x="255.3" y="120.2">Conn_01x08</text>
<text x="126.8" y="130.7">1k</text>
<text x="143.8" y="129.8">+3V3</text>
<text x="156" y="127.9">RUN</text>
<text x="205.2" y="127.9">GPIO21</text>
<text x="205.2" y="130.4">GPIO22</text>
<text x="126.3" y="132.9">R34</text>
<text x="205.2" y="132.9">GPIO23</text>
<text x="205.2" y="135.5">GPIO24</text>
<text x="126.7" y="138.3">0R</text>
<text x="133.4" y="139">J6</text>
<text x="156" y="139.3">SWCLK</text>
<text x="156" y="141.8">SWD</text>
<text x="199.4" y="143.1">GPIO26_ADC0</text>
<text x="205.2" y="138">GPIO25</text>
<text x="199.4" y="145.6">GPIO27_ADC1</text>
<text x="199.4" y="148.2">GPIO28_ADC2</text>
<text x="46.9" y="153.3">+3V3</text>
<text x="59.6" y="153.3">+3V3</text>
<text x="87.5" y="153.3">+3V3</text>
<text x="185" y="153.9" transform="rotate(-90 185 153.9)">GND</text>
<text x="199.4" y="150.7">GPIO29_ADC3</text>
<text x="54.7" y="157.1">J2</text>
<text x="88.9" y="160.9">R32</text>
<text x="96.5" y="160.9">R33</text>
<text x="186.4" y="158.3">U3</text>
<text x="186.4" y="160.9">RP2350_60QFN</text>
<text x="88.9" y="163.4">10k</text>
<text x="96.5" y="163.4">10k</text>
</g>
<g font-size="1.8" fill="#0000c2">
<text x="220.7" y="49.3">Make</text>
<text x="226.6" y="49.3">sure</text>
<text x="231.8" y="49.3">R8</text>
<text x="235.5" y="49.3">and</text>
<text x="240.1" y="49.3">R9</text>
<text x="243.8" y="49.3">are</text>
<text x="247.9" y="49.3">close</text>
<text x="254.1" y="49.3">to</text>
<text x="257.2" y="49.3">RP2350</text>
<text x="112.2" y="89">USB</text>
<text x="117.2" y="89">Boot</text>
<text x="125.7" y="116.9">12Mhz</text>
<text x="114.1" y="129.9">Reset</text>
<text x="129.6" y="141.3">Debug</text>
<text x="53.7" y="159.4">AUX</text>
</g>
<g font-size="1.8" fill="#a90000">
<text x="161" y="58.5" transform="rotate(-90 161 58.5)">39</text>
<text x="163.6" y="58.5" transform="rotate(-90 163.6 58.5)">23</text>
<text x="166.1" y="57.9" transform="rotate(-90 166.1 57.9)">6</text>
<text x="173.7" y="58.5" transform="rotate(-90 173.7 58.5)">54</text>
<text x="180.1" y="58.5" transform="rotate(-90 180.1 58.5)">45</text>
<text x="182.6" y="58.5" transform="rotate(-90 182.6 58.5)">38</text>
<text x="185.2" y="58.5" transform="rotate(-90 185.2 58.5)">30</text>
<text x="187.7" y="58.5" transform="rotate(-90 187.7 58.5)">20</text>
<text x="190.2" y="58.5" transform="rotate(-90 190.2 58.5)">11</text>
<text x="192.8" y="57.9" transform="rotate(-90 192.8 57.9)">1</text>
<text x="196.6" y="58.5" transform="rotate(-90 196.6 58.5)">53</text>
<text x="200.4" y="58.5" transform="rotate(-90 200.4 58.5)">44</text>
<text x="213.3" y="65.8">51</text>
<text x="213.3" y="63.2">52</text>
<text x="43.7" y="70.9">1</text>
<text x="53.1" y="68" transform="rotate(-90 53.1 68)">8</text>
<text x="152.4" y="67.1">46</text>
<text x="152.4" y="69.6">49</text>
<text x="43.7" y="75.9">5</text>
<text x="43.7" y="73.4">6</text>
<text x="152.4" y="77.2">47</text>
<text x="152.4" y="74.7">48</text>
<text x="152.4" y="72.1">50</text>
<text x="213.9" y="73.4">2</text>
<text x="213.9" y="75.9">3</text>
<text x="43.7" y="78.5">2</text>
<text x="43.7" y="81">3</text>
<text x="43.7" y="83.6">7</text>
<text x="213.9" y="78.5">4</text>
<text x="213.9" y="81">5</text>
<text x="213.9" y="83.6">7</text>
<text x="152.4" y="88.6">57</text>
<text x="152.4" y="84.8">60</text>
<text x="213.9" y="86.1">8</text>
<text x="213.9" y="88.6">9</text>
<text x="53.1" y="90.9" transform="rotate(-90 53.1 90.9)">4</text>
<text x="152.4" y="93.7">58</text>
<text x="152.4" y="91.2">59</text>
<text x="213.3" y="91.2">10</text>
<text x="213.3" y="93.7">12</text>
<text x="152.4" y="96.3">55</text>
<text x="152.4" y="100.1">56</text>
<text x="213.3" y="96.3">13</text>
<text x="213.3" y="98.8">14</text>
<text x="213.3" y="101.3">15</text>
<text x="129.3" y="106.8" transform="rotate(-90 129.3 106.8)">1</text>
<text x="213.3" y="103.9">16</text>
<text x="213.3" y="106.4">17</text>
<text x="124.4" y="109">4</text>
<text x="129.3" y="113.1" transform="rotate(-90 129.3 113.1)">3</text>
<text x="133.3" y="109">2</text>
<text x="152.4" y="109">21</text>
<text x="213.3" y="109">18</text>
<text x="213.3" y="111.5">19</text>
<text x="248.8" y="109">1</text>
<text x="248.8" y="111.5">2</text>
<text x="152.4" y="114">22</text>
<text x="213.3" y="114">27</text>
<text x="213.3" y="116.6">28</text>
<text x="213.3" y="119.1">29</text>
<text x="248.8" y="114">3</text>
<text x="248.8" y="116.6">4</text>
<text x="248.8" y="119.1">5</text>
<text x="213.3" y="121.7">31</text>
<text x="213.3" y="124.2">32</text>
<text x="248.8" y="121.7">6</text>
<text x="248.8" y="124.2">7</text>
<text x="152.4" y="126.7">26</text>
<text x="213.3" y="126.7">33</text>
<text x="213.3" y="129.3">34</text>
<text x="213.3" y="131.8">35</text>
<text x="248.8" y="126.7">8</text>
<text x="140.9" y="135.6">4</text>
<text x="213.3" y="134.4">36</text>
<text x="213.3" y="136.9">37</text>
<text x="140.9" y="143.3">1</text>
<text x="140.9" y="140.7">2</text>
<text x="140.9" y="138.2">3</text>
<text x="152.4" y="138.2">24</text>
<text x="152.4" y="140.7">25</text>
<text x="213.3" y="142">40</text>
<text x="213.3" y="144.5">41</text>
<text x="213.3" y="147.1">42</text>
<text x="213.3" y="149.6">43</text>
<text x="183.9" y="157.5" transform="rotate(-90 183.9 157.5)">61</text>
<text x="50.7" y="167.4">5</text>
<text x="50.7" y="164.8">7</text>
<text x="50.7" y="162.3">9</text>
<text x="59" y="162.3">10</text>
<text x="59.6" y="167.4">6</text>
<text x="59.6" y="164.8">8</text>
<text x="50.7" y="172.5">1</text>
<text x="50.7" y="169.9">3</text>
<text x="59.6" y="172.5">2</text>
<text x="59.6" y="169.9">4</text>
</g>
<g font-size="1.8" fill="#0f0f0f">
<text x="33" y="70.8">QSPI_SS</text>
<text x="32.6" y="75.9">QSPI_SD0</text>
<text x="33" y="73.3">QSPI_SCLK 6</text>
<text x="32.6" y="80.9">QSPI_SD2</text>
<text x="32.6" y="78.4">QSPI_SD1</text>
<text x="32.6" y="83.5">QSPI_SD3</text>
<text x="138.4" y="84.7">QSPI_SS</text>
<text x="138.4" y="88.6">QSPI_SD0</text>
<text x="138.4" y="93.6">QSPI_SD2</text>
<text x="138.4" y="91.1">QSPI_SD1</text>
<text x="138.4" y="96.2">QSPI_SD3</text>
<text x="138.4" y="100">QSPI_SCLK</text>
</g>
<text font-size="1.8" fill="#009600" x="115.8" y="135.6">~{RESET}</text>
</svg>
